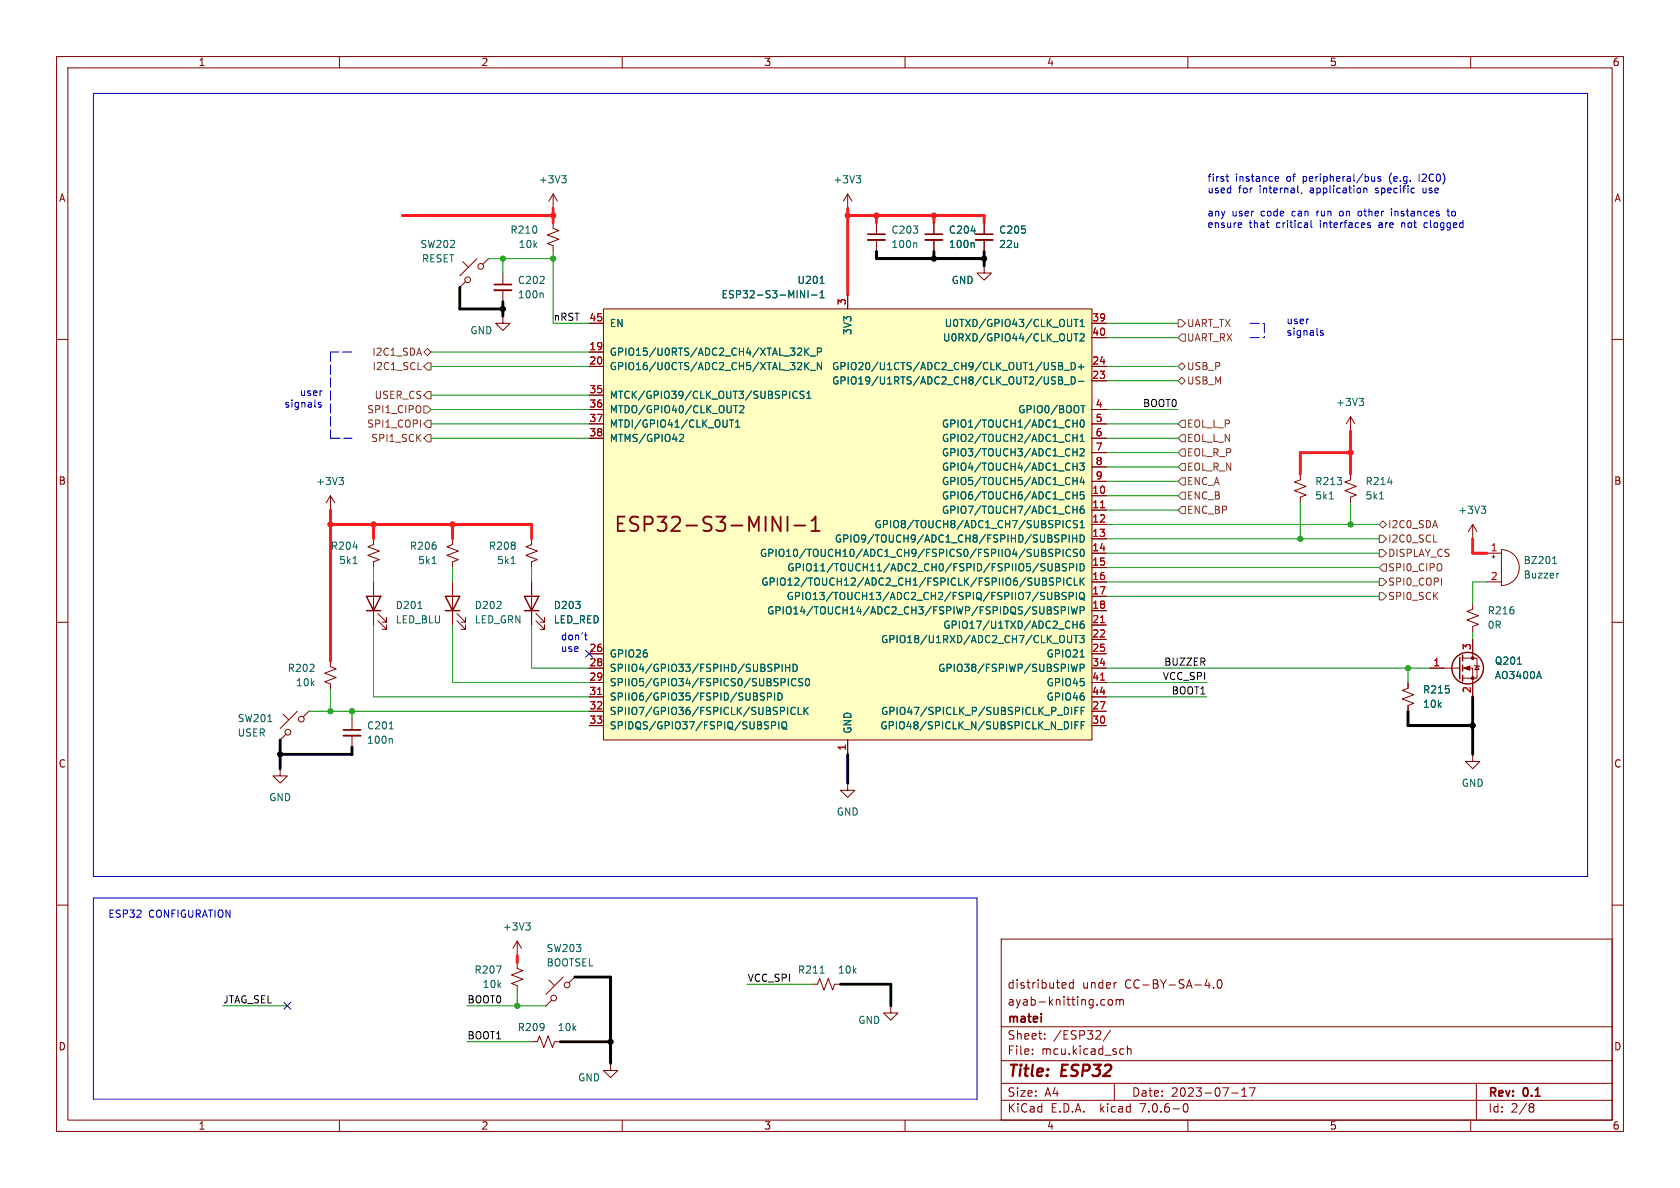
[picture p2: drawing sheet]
<svg xmlns="http://www.w3.org/2000/svg" width="297mm" height="210mm" viewBox="0 0 297 210" stroke-linecap="round" stroke-linejoin="round" font-family="sans-serif">
<g fill="none" stroke="#840000" stroke-width=".18">
<path d="M10 10h277v190h-277zM12 12h273v186h-273zM60 10v2M110 10v2M160 10v2M210 10v2M260 10v2M97.8 39.4v1l1 .4-2 .7 2 .8-2 .8 1 .3v1.1M97.8 34.3v2.5M97.8 34.3l-.8 1.3M97.8 34.3l.8 1.3M149.9 34.3l-.8 1.3"/>
<path d="M149.9 34.3v2.5M149.9 34.3l.7 1.3M154.9 39.4v2M165.1 39.4v2M174 39.4v2M10 60h2M81.3 50.8h.1M81.8 46.2l1 1M82.3 49.8l-1 1M84.3 45.7l-3 3.1M86.4 45.7l-1.1 1M86.4 45.7h.1"/>
<path d="M88.9 55.9v1.3h1.3l-1.3 1.2-1.3-1.2h1.3M88.9 48.3v2M88.9 51.3v2M104.1 57.2h2.6M106.7 54.6h86.3v76.2h-86.3zM149.9 52.1v2.5M154.9 42.4v2.1M165.1 42.4v2.1M174 47v1.3h1.3l-1.3 1.2-1.3-1.2h1.3M174 42.4v2.1M193 57.2h2.6M193 59.7h2.6"/>
<path d="M285 60h2M104.1 62.2h2.6M104.1 64.8h2.6M104.1 69.9h2.6M104.1 72.4h2.6M104.1 74.9h2.6M104.1 77.5h2.6M193 64.8h2.6M193 67.3h2.6M193 72.4h2.6M193 74.9h2.6M193 77.5h2.6"/>
<path d="M238.8 73.7l-.8 1.2M238.8 73.7v2.5M238.8 73.7l.7 1.2M58.4 87.6v2.6M58.4 87.6l.8 1.3M58.4 87.6l-.7 1.3M66 95.3v1l-1 .3 2.1 .8-2.1 .8 2.1 .7-1.1 .4v1M80 95.3v1l-1 .3 2 .8-2 .8 2 .7-1 .4v1M94 95.3v1l-1 .3 2 .8-2 .8 2 .7-1 .4v1M193 97.8h2.6M193 87.6h2.6M193 90.2h2.6"/>
<path d="M193 92.7h2.6M193 95.3h2.6M193 80h2.6M193 82.6h2.6M193 85.1h2.6M229.9 83.8v1l-1 .4 2 .8-2 .7 2 .8-1 .4v1M238.8 83.8v1l-1.1 .4 2.1 .8-2.1 .7 2.1 .8-1 .4v1M260.3 92.7v2.6M260.3 92.7l-.7 1.3M260.3 92.7l.8 1.3M262.9 97.8h2.5M263.8 98.4h.5"/>
<path d="M264 98.2v.5M265.4 97.2a3.2 3.2 0 0 1 3.2 3.1 3.2 3.2 0 0 1-3.2 3.2zM10 110h2M58.4 116.8v1.1l1 .3-2 .8 2 .8-2 .7 1 .4v1M66 102.9v7.6M66.8 109.7l1.5 1.6v-.8v.8h-.7M66.8 108.5l1.5 1.5v-.8v.8h-.7M80 102.9v7.6M80.8 109.7l1.5 1.6v-.8v.8h-.8M80.8 108.5l1.5 1.5v-.8v.8h-.8M94 102.9v7.6M94.7 109.7l1.6 1.6v-.8v.8h-.8"/>
<path d="M94.7 108.5l1.6 1.5v-.8v.8h-.8M104.1 118.1h2.6M104.1 115.6h2.6M193 118.1h2.6M193 102.9h2.6M193 100.3h2.6M193 105.4h2.6M193 108h2.6M193 110.5h2.6M193 113h2.6M193 115.6h2.6M252.7 118.1h5.4"/>
<path d="M258.6 118.1h1.7v5.1M258.6 116.3h2.5v3.6h-2.5M260.3 106.7v1l-1 .4 2.1 .7-2.1 .8 2.1 .8-1.1 .3v1.1M260.3 113v3.3M260.6 117.6l.1 .1h.8l.1 .2M261.1 117.7l.4 .7h-.8zM262.9 102.9h2.5M285 110h2M49.5 130.8h.1M49.5 135.9v1.3h1.3l-1.3 1.2-1.2-1.2h1.2M50 126.2l1.1 1.1M50.5 129.8l-1 1"/>
<path d="M52.6 125.7l-3.1 3.1M54.6 125.7l-1 1M54.6 125.7h.1M62.2 127v2M62.2 130v2.1M104.1 125.7h2.6M104.1 120.7h2.6M104.1 128.3h2.6M104.1 123.2h2.6M149.9 138.4v1.3h1.2l-1.2 1.3-1.3-1.3h1.3M149.9 130.8v2.6M193 125.7h2.6"/>
<path d="M193 120.7h2.6M193 128.3h2.6M193 123.2h2.6M248.9 120.7v1l-1 .3 2 .8-2 .8 2 .7-1 .4v1M260.3 133.4v1.2h1.3l-1.3 1.3-1.2-1.3h1.2M10 160h2M285 160h2M91.4 170.2v1l1.1 .4-2.1 .7 2.1 .8-2.1 .8 1 .3v1.1M91.4 166.4l-.7 1.2M91.4 166.4v2.5M91.4 166.4l.8 1.2M96.5 177.8h.1"/>
<path d="M97 173.2l1 1M97.5 176.8l-1 1M99.6 172.7l-3.1 3.1M101.6 172.7l-1 1M101.6 172.7h.1M143.5 174h1l.4-1 .8 2 .7-2 .8 2 .4-1h1M157.5 177.8v1.3h1.2l-1.2 1.2-1.3-1.2h1.3M177 166h108v32h-108zM188.2 173.7l.3 .4-.8 .1M188.4 174.6l-.2 .1M189.7 173.8l-.4-.1-.3 .3v.4l.2 .2h.5M189.7 173.2v1.5"/>
<path d="M194.9 176.7l.4 .1M195.3 177.6l-.4 .1M196 176.8l.2-.1 .4 .1 .1 .6-.2 .2-.3 .1-.2-.1zM197.2 173.7h.2M197.3 176.8l.4-.1 .3 .2M197.3 176.7v1M198 176.9l.2-.2 .3 .1 .1 .9M198 176.9v.8M213.4 173.1l-.4 1.1h1M213.7 173.7v1M214.5 174.6v.1M215.4 173.3l.1-.1a.81 .81 0 0 1 .6 .6 .81 .81 0 0 1-.3 .8l-.1 .1a.81 .81 0 0 1-.6-.6 .81 .81 0 0 1 .3-.8z"/>
<path d="M60 198v2M94 184.2h1l.4-1.1 .7 2.1 .8-2.1 .8 2.1 .3-1h1.1M107.9 188v1.2h1.3l-1.3 1.3-1.2-1.3h1.2M110 198v2M160 198v2M177 194.5h108M177 191.5h108M177 187.5h108M177 181.5h108M182.5 186.3v.1M182.5 185.5v.1M184.7 183.6v.1"/>
<path d="M184.7 182.8v.1M196.3 182.1l-1.3 2M197 191.5v3M198.2 185.4l.5 .1M198.7 186.3l-.5 .1M199.3 185.5l.2-.1 .4 .1 .1 .9M199.3 184.9v1.5M209.3 195.2l.2-.1a.81 .81 0 0 1 .6 .6 .81 .81 0 0 1-.3 .8l-.1 .1a.81 .81 0 0 1-.4-1.4zM210 198v2M217.7 193.2h1.2M219.5 193.8h.9M219.5 192.7l.5-.4v1.5"/>
<path d="M220.9 192.3h1l-.7 1.5M260 198v2M261 191.5v6.5M270.6 195.1h.3l.3 .3-.3 .3M270.6 195.7h.3M270.9 195.7l.2 .2 .1 .4-.3 .3h-.3"/>
<circle cx="82.7" cy="49.5" r=".51"/>
<circle cx="85" cy="47.1" r=".51"/>
<circle cx="50.9" cy="129.4" r=".51"/>
<circle cx="53.3" cy="127.1" r=".51"/>
<circle cx="97.9" cy="176.4" r=".51"/>
<circle cx="100.3" cy="174.1" r=".51"/>
</g>
<path d="M87.4 50.3h3M153.4 41.4h3.1M163.6 41.4h3M172.5 41.4h3M60.7 129h3.1M184.1 179.2v.1M184.1 179.7v1" fill="none" stroke="#840000" stroke-width=".3"/>
<g fill="none" stroke="#006464" stroke-width=".18">
<path d="M99.3 31.1h.8l-.4 .4M99.8 31.5l.3 .3v.3l-.3 .2M151.4 31.1h.8l-.5 .4M151.9 31.5l.3 .3v.3l-.3 .2M95.8 51.8l.2 .2v.7M141.5 51.4l.7 1.2v-1.2M142.9 51.4v1.2M143.5 52.2h.9M145 50.1h.7M145 52.6h.7M145 51.7l.3-.3v1.2M161.9 42.9l.2 .2v.7"/>
<path d="M171.7 40.8h.8M172 42.9l.2 .2v.7M189.9 56.5h.7M189.9 59h.7M190.2 56.5v1.2M190.2 59v1.3M191 59.1l.4-.1 .3 .4-.8 .9h.8M191 56.8l.3-.3v1.2M191 57.7h.7M120.3 76.8h.4l.2 .3-.8 .9h.8M129 74.2h.7M129.3 74.2v1.3"/>
<path d="M129.7 71.7h.7M130.1 71.7v1.3M130.1 75.5h.7M130.1 74.6l.3-.4v1.3M130.8 71.8l.5-.1 .2 .4-.8 .9h.8M140.9 69.3a.6 .6 0 0 0-.8 .4 .6 .6 0 0 0 .6 .7l.2-.1M142.1 69.2h-.4l-.2 .1v.3l.5 .3 .1 .3-.2 .2h-.5M142.3 61.5v1.3M142.3 64.1v1.2M142.4 62.1l.6 .7M142.4 64.6l.6 .7M142.6 70.4h.8"/>
<path d="M142.6 69.5l.4-.3v1.2M143 61.5l-.7 .8M143 64.1l-.7 .7M143.2 62.9h1M143.2 65.5h1M144.5 62.2l.6-.1 .1-.1v-.3l-.7-.2v1.3M145.2 64.1v1.2l-.7-1.2v1.2M186.4 66.6l.2 .1M186.5 67.4v.4M187.1 64.1h.5l.2 .2-.2 .4 .2 .1 .1 .3-.3 .2h-.5zM187.1 66.6h.5l.2 .3-.2 .3 .2 .1 .1 .3-.3 .3h-.5zM187.1 67.2h.5"/>
<path d="M187.1 64.7h.5M188.1 65.5h1M188.1 68h1M189.4 66.6a.64 .64 0 0 1 .7 .7 .64 .64 0 0 1-.7 .6zM189.4 64.1a.64 .64 0 0 1 .7 .6 .64 .64 0 0 1-.7 .6zM189.7 76.8v1.2M189.7 74.8h.7M189.7 77.4h.7M189.7 79.9h.7M190.4 74.2v1.3M190.4 76.8v1.2M190.4 79.3v1.3"/>
<path d="M190.7 67.4h.9M190.7 64.9h.9M191 79.4l.4-.1 .3 .4-.8 .9h.8M191 77.1l.3-.3v1.2M191 78h.7M191.1 71.7h.7M191.1 74.3l.2-.1a.68 .68 0 0 1 .4 .7 .68 .68 0 0 1-.4 .6 .84 .84 0 0 1-.2-1.2zM191.1 64.4v.9M191.4 71.7v1.3M240.3 70.4h.8l-.5 .5M240.8 70.9l.3 .3v.3l-.3 .2M59.9 84.4h.8l-.4 .5"/>
<path d="M60.5 84.9l.2 .2v.3l-.2 .3M62.4 99.6h.7M62.4 96.7h.8M76.4 99.6h.7M90.4 99.6h.7M186 99.6v1.1l-.1 .1-.4 .1M186.1 97.2l-.5-.1-.2 .2 .1 .3 .6 .3v.3l-.2 .2-.5-.1M186.6 99.6h.4l.3 .3-.3 .3 .3 .2v.3l-.2 .2h-.5zM186.7 97.8l.6-.1 .1-.2-.1-.3-.6-.1v1.3M187.8 95.2h.6l.1-.2-.1-.3-.6-.1v1.2M187.9 97.1v1.3M188.5 99.7l-.4-.1-.2 .2v.3l.5 .3 .1 .3-.2 .2-.5-.1"/>
<path d="M189 94.6v1.2M189.3 92.1a.6 .6 0 0 0-.9 .5 .6 .6 0 0 0 .6 .7l.3-.1M189.3 97.2a.6 .6 0 0 0-.9 .4 .6 .6 0 0 0 .6 .8l.3-.2M189.6 94.6v1.2M189.6 95.2h.8M189.7 87.5h.7M189.7 90.1h.7M189.7 82.5h.7M189.7 85h.7M190.4 94.6v1.2M190.4 99.6v1.3M190.4 81.9v1.2"/>
<path d="M190.4 84.4v1.3M190.4 86.9v1.3M190.4 89.5v1.2M190.5 92.1l-.5-.1-.3 .3 .2 .3 .5 .2v.4l-.2 .1-.5-.1M190.5 97.2l-.5-.1-.3 .2 .2 .3 .5 .3v.3l-.2 .2-.5-.1M190.9 81.9h.8l-.4 .4 .3 .2v.5l-.2 .1-.5-.1M191 99.6a.64 .64 0 0 1 .7 .7 .64 .64 0 0 1-.7 .6zM191 94.6a.64 .64 0 0 1 .7 .6 .64 .64 0 0 1-.7 .6zM191 93.3h.7M191 92.4l.3-.4v1.3M191.1 97.2l.2-.1a.68 .68 0 0 1 .4 .6 .68 .68 0 0 1-.4 .7 .84 .84 0 0 1-.2-1.2zM191.3 84.3l-.3 .9h.7"/>
<path d="M191.6 89.5h-.4a.86 .86 0 0 0 0 1.2l.4-.1 .1-.4-.3-.2h-.3l-.1 .2M191.6 84.8v.9M191.6 86.9h-.6v.6l.1-.1 .5 .1 .1 .2-.1 .4-.2 .1-.4-.1M235 88.2h.7M243.9 88.2h.7M245.3 85.2h.8M261.9 89.5h.7l-.4 .5M262.4 90l.2 .2v.3l-.2 .2M274.5 99.6h.7M274.6 98.7l.3-.3v1.2M73.9 107.6h.7M137 117.4h.5l.2 .3-.1 .3-.6 .1"/>
<path d="M138.3 117.4v1.3M138.9 117.4v1.3M138.9 118h.7M139.4 120v1.2M139.6 117.4v1.3M140.2 117.4a.64 .64 0 0 1 .7 .7 .64 .64 0 0 1-.7 .6zM185.5 102.5l.7 .6-.2 .3h-.5M185.9 104.7v1l-.2 .3M186.2 102.2h-.4l-.3 .2M186.5 104.7h.5l.2 .3-.2 .3 .2 .1 .1 .3-.3 .3h-.5zM186.5 105.3h.5M186.6 100.2h.4"/>
<path d="M186.8 102.8h.6l.1-.2-.1-.3-.6-.1v1.2M187.1 107.3h-.5l-.2 .2 .1 .3 .5 .2v.4l-.2 .1h-.4M187.6 107.9h.6l.2-.2-.1-.3-.7-.1v1.2M188.1 102.2v1.2M188.5 104.8l-.5-.1-.2 .3 .1 .3 .5 .2v.4l-.2 .1-.4-.1M188.7 112.3v1.1l.3 .2 .3-.1 .1-.1v-1.1M188.9 107.3v1.2M189 105.4l.6-.1 .1-.2v-.3l-.7-.1v1.3M189.1 100.3l.6-.1 .1-.1-.1-.3-.6-.2v1.3M189.4 102.3a.6 .6 0 0 0-.9 .4 .6 .6 0 0 0 .6 .7l.3-.1M189.4 107.3l.3 1.2 .2-.9 .3 .9 .3-1.2M189.7 109.8v1.3"/>
<path d="M189.7 110.4h.7M189.9 112.3h.7M189.9 102.2v1.2h.6M190.2 112.3v1.3M190.3 104.7v1.3M190.4 109.8v1.3M190.5 117.4l-.3 1.3-.3-.9-.2 .9M190.9 104.9l.2-.2a.43 .43 0 0 1 .6 .4v.5a.42 .42 0 0 1-.4 .4 .42 .42 0 0 1-.5-.4zM190.9 112.3h.8l-.4 .5 .3 .1v.6l-.2 .1-.5-.1M191 118.1l.6-.1 .1-.2-.1-.3-.6-.1v1.3M191 107.9h.6l.1-.2-.1-.3-.6-.1v1.2M191 102.2v1.2"/>
<path d="M191 116.1h.7M191.1 105.7l.6 .4M191.1 102.7l.6 .7M191.6 109.8l-.4 .1a.86 .86 0 0 0 0 1.2l.4-.2 .1-.4-.3-.2h-.3l-.1 .2M191.7 102.2l-.7 .7M268.3 117.4h.7M272.1 118.7l.4 1.3M275.6 101.3l-.3 .1M47.3 127.6h.8M68.8 128.9h.7M69.2 130.5l.2 .2v.7M134.6 123.1l.4 .1 .1 .3-.2 .3h-.3"/>
<path d="M134.6 122.5l.5 .1M135.7 123.2l.6-.1 .1-.2-.1-.3-.6-.1v1.3M136.4 128.2h.6l.1-.2v-.3l-.7-.1v1.2M136.9 122.5v1.3M137.6 122.5a.64 .64 0 0 1 .7 .6 .64 .64 0 0 1-.7 .7zM137.7 127.6v1.2M138.3 127.8l.2-.2a.43 .43 0 0 1 .6 .4v.4a.42 .42 0 0 1-.5 .5 .42 .42 0 0 1-.4-.5zM138.5 128.5l.4 .3M138.9 128.8l.2 .2M139.2 125v1.3M140.6 125.2a.6 .6 0 0 0-.9 .4 .6 .6 0 0 0 .6 .7l.3-.1M140.7 120.1a.6 .6 0 0 0-.8 .4 .6 .6 0 0 0 .6 .7l.2-.1"/>
<path d="M141.1 125v1.3h.6M141.9 120h-.5l-.2 .1v.3l.6 .3 .1 .3-.2 .2h-.5M142.1 125v1.3M142.3 125.6l.6 .7M142.5 120.1l.2-.1a.68 .68 0 0 1 .4 .6 .68 .68 0 0 1-.4 .6l-.2-.1-.1-.4zM142.9 125l-.8 .8M189.4 125v1.3M189.4 127.6v1.2M190 125.6h.5M190 128.2h.5M190.7 125h-.7v1.3M190.7 127.6h-.7v1.2"/>
<path d="M191.1 125.6h.5M191.1 128.2h.5M191.7 125h-.6v1.3M191.7 127.6h-.6v1.2M87.8 170.8h.8l-.5 1.2M93 163.1h.7l-.4 .5M93.5 163.6l.2 .3v.3l-.2 .2M145 172h.7"/>
</g>
<g fill="none" stroke="#840000" stroke-width=".25">
<path d="M64.8 105.4h2.5l-1.3 2.6zM64.8 108h2.5M78.7 105.4h2.6l-1.3 2.6zM78.7 108h2.6M92.7 105.4h2.5l-1.2 2.6zM92.7 108h2.5M258.1 116.2v3.8M258.6 115.8v1M258.6 117.6v1M258.6 119.4v1"/>
<circle cx="259.5" cy="118.1" r="2.79"/>
</g>
<g fill="#840000" stroke="#840000" stroke-width=".18">
<path d="M258.8 118.1l1-.4v.8z"/>
<circle cx="260.3" cy="119.9" r=".25"/>
<circle cx="260.3" cy="116.3" r=".25"/>
</g>
<path d="M87.4 51.3h3M153.4 42.4h3.1M163.6 42.4h3M172.5 42.4h3M60.7 130h3.1" fill="none" stroke="#840000" stroke-width=".33"/>
<path d="M106.7 54.6h86.3v76.2h-86.3z" fill="#ffffc2" stroke="#ffffc2" stroke-width=".18"/>
<path d="M136.6 91.3l1.4 2.6v-2.6M139.2 91.3v2.6M140.4 92.9h2M143.4 93.9h1.5M143.4 92.1l.8-.8v2.6" fill="none" stroke="#840000" stroke-width=".32"/>
<path d="M194.6 89.8h.7M194.6 110.1h.7M105.7 122.8h.7M194.6 120.2h.7" fill="none" stroke="#a90000" stroke-width=".18"/>
<g fill="none" stroke="#725600" stroke-width=".18">
<path d="M208.3 56.5h.6l.6 .7-.6 .6h-.6zM208.9 59.1h.6v1.2h-.6l-.6-.6zM73.9 65.3h.6M74.9 71.8h.7l.6 .6-.6 .6h-.7zM74.9 62.2l.7-.6 .6 .6-.6 .7zM75.6 64.1h.6v1.3h-.6l-.7-.6zM75.6 69.2h.6v1.3h-.6l-.7-.6zM75.6 74.3h.6v1.3h-.6l-.7-.7zM75.6 76.8h.6v1.3h-.6l-.7-.6zM208.3 67.3l.6-.6 .6 .6-.6 .6zM208.3 64.8l.6-.7 .6 .7-.6 .6zM208.9 76.8h.6v1.3h-.6l-.6-.6z"/>
<path d="M208.9 74.3h.6v1.3h-.6l-.6-.7zM208.9 79.4h.6v1.2h-.6l-.6-.6zM208.9 89.5h.6v1.3h-.6l-.6-.6zM208.9 81.9h.6v1.3h-.6l-.6-.6zM208.9 84.5h.6v1.2h-.6l-.6-.6zM208.9 87h.6v1.3h-.6l-.6-.7zM243.8 94.6h.7l.6 .7-.6 .6h-.7zM243.8 92.7l.7-.6 .6 .6-.6 .6zM243.8 97.2h.7l.6 .6-.6 .6h-.7zM244.5 99.7h.6v1.3h-.6l-.7-.7zM253.4 95.8h.6M243.8 104.8h.7l.6 .6-.6 .6h-.7z"/>
<path d="M243.8 102.2h.7l.6 .7-.6 .6h-.7z"/>
</g>
<g fill="none" stroke="#0000c2" stroke-width=".18">
<path d="M16.5 16.5h264.2v138.4h-264.2zM216.7 31.2h.5M216.9 30.8v1.1l.3 .1M219.1 39.4h.3l.1 .3-.6 .1M225.5 31.3l.4-.1 .1 .3-.6 .1M225.5 32h.5M229.5 34l.1 .1M230.2 34l-.2 .3M231.8 39v1l.2 .2M236.9 37.4l-.1 .2 .1 .5M240.5 37.3l-.3 .1-.1 .2v.5l.4 .1M241.1 33.2v.9"/>
<path d="M241.1 33.4l.2-.2 .3 .1v.8M241.8 39.7l.4 .2 .1 .1-.2 .2h-.3M241.8 39.4h.4M242.5 31.2v.8h.4l.1-.1M243 31.2v.8M244.1 31.3l-.3-.1-.2 .2v.2l.5 .1v.3h-.5M246 36.9v.1M246 37.3v.9M247.8 39.4v.8M248 39.4l-.2 .1M250.9 30.8v1.2M251.6 33.2v.7l.1 .2"/>
<path d="M252.2 39.4h-.3l-.2 .2 .1 .5 .4 .1M255.8 37.3h.5M256 36.9v1.1l.3 .2M219.4 40.2h-.3M233.9 58.5l-.3-.1-.2 .2 .1 .2 .4 .1v.3h-.5M56.7 71.2l-.3-.1-.1 .2v.2l.4 .1v.3h-.4M103.3 112.3h.5M103.5 111.8v1.1l.3 .2M16.5 158.8h156.2v35.5h-156.2z"/>
</g>
<path d="M221 59.7h2.5M221 57.2h2.5M223.5 57.2v2.5M58.4 77.5h3.8M58.4 62.2v15.3M62.2 62.2h-3.8" fill="none" stroke="#0000c2" stroke-width=".18" stroke-dasharray="1.7 .6"/>
<g fill="none" stroke="#009600" stroke-width=".18">
<path d="M86.4 45.7h11.4M88.9 45.7v2.6M97.8 44.5v12.7h6.3M195.6 57.2h12.7M195.6 59.7h12.7M76.2 64.8h27.9M76.2 74.9h27.9M76.2 72.4h27.9M76.2 77.5h27.9M76.2 69.9h27.9M76.2 62.2h27.9M195.6 64.8h12.7"/>
<path d="M195.6 74.9h12.7M195.6 72.4h12.7M195.6 77.5h12.7M195.6 67.3h12.7M195.6 90.2h12.7M195.6 80h12.7M195.6 85.1h12.7M195.6 95.3h48.2M195.6 97.8h48.2M195.6 92.7h48.2M195.6 82.6h12.7M195.6 87.6h12.7"/>
<path d="M229.9 88.9v6.4M238.8 88.9v3.8M66 110.5v12.7h38.1M66 100.3v2.6M80 110.5v10.2h24.1M80 100.3v2.6M94 110.5v7.6h10.1M94 100.3v2.6M195.6 118.1h57.1M195.6 102.9h48.2M195.6 100.3h48.2M195.6 105.4h48.2"/>
<path d="M248.9 118.1v2.6M260.3 111.8v1.2M262.9 102.9h-2.6v3.8M54.6 125.7h49.5M58.4 121.9v3.8M62.2 125.7v1.3M195.6 120.7h17.8M195.6 123.2h17.8M39.4 177.8h11.4M82.5 177.8h14M91.4 175.3v2.5M132.1 174h11.4"/>
<path d="M82.5 184.2h11.5"/>
</g>
<g fill="none" stroke="#000" stroke-width=".51">
<path d="M81.3 50.8v3.8h7.6M88.9 53.3v2.6M154.9 44.5v1.2h19.1M165.1 44.5v1.2M174 44.5v2.5M49.5 130.8v5.1M62.2 132.1v1.3h-12.7M149.9 133.4v5M248.9 125.7v2.6h11.4M260.3 123.2v10.2M101.6 172.7h6.3v15.3M148.6 174h8.9v3.8"/>
<path d="M99.1 184.2h8.8"/>
</g>
<g fill="none" stroke="#ff1a1e" stroke-width=".51">
<path d="M71.1 38.1h26.7M97.8 36.8v2.6M149.9 38.1h24.1v1.3M149.9 36.8v15.3M154.9 38.1v1.3M165.1 38.1v1.3M238.8 76.2v7.6M58.4 92.7h35.6v2.6M58.4 90.2v26.6M66 92.7v2.6M80 92.7v2.6M238.8 80h-8.9v3.8"/>
<path d="M260.3 95.3v2.5h2.6M91.4 168.9v1.3"/>
</g>
<path d="M103.5 115l1.2 1.2M104.7 115l-1.2 1.2M50.2 177.2l1.2 1.2M51.4 177.2l-1.2 1.2" fill="none" stroke="#000084" stroke-width=".18"/>
<g fill="#000" stroke="#000" stroke-width=".18">
<circle cx="88.9" cy="54.6" r=".46"/>
<circle cx="165.1" cy="45.7" r=".46"/>
<circle cx="174" cy="45.7" r=".46"/>
<circle cx="49.5" cy="133.4" r=".46"/>
<circle cx="260.3" cy="128.3" r=".46"/>
<circle cx="107.9" cy="184.2" r=".46"/>
</g>
<g fill="#ff1a1e" stroke="#ff1a1e" stroke-width=".18">
<circle cx="149.9" cy="38.1" r=".46"/>
<circle cx="154.9" cy="38.1" r=".46"/>
<circle cx="165.1" cy="38.1" r=".46"/>
<circle cx="238.8" cy="80" r=".46"/>
<circle cx="97.8" cy="38.1" r=".46"/>
<circle cx="58.4" cy="92.7" r=".46"/>
<circle cx="66" cy="92.7" r=".46"/>
<circle cx="80" cy="92.7" r=".46"/>
</g>
<g fill="#009600" stroke="#009600" stroke-width=".18">
<circle cx="248.9" cy="118.1" r=".46"/>
<circle cx="229.9" cy="95.3" r=".46"/>
<circle cx="238.8" cy="92.7" r=".46"/>
<circle cx="97.8" cy="45.7" r=".46"/>
<circle cx="88.9" cy="45.7" r=".46"/>
<circle cx="62.2" cy="125.7" r=".46"/>
<circle cx="58.4" cy="125.7" r=".46"/>
<circle cx="91.4" cy="177.8" r=".46"/>
</g>
<text font-size="3.5" fill="#840000" x="108.4" y="94.5">ESP32-S3-MINI-1</text>
<g font-size="2.8" fill="#840000">
<text x="178" y="190.9">Title:</text>
<text x="187.7" y="190.9">ESP32</text>
</g>
<g font-size="2.1" fill="#840000">
<text x="178" y="178">ayab-knitting.com</text>
<text x="178" y="175">distributed</text>
<text x="191.3" y="175">under</text>
<text x="198.9" y="175">CC-BY-SA-4.0</text>
<text x="178" y="184">Sheet:</text>
<text x="178" y="181.2">matei</text>
<text x="186.2" y="184">/ESP32/</text>
<text x="178" y="186.7">File:</text>
<text x="184.1" y="186.7">mcu.kicad_sch</text>
<text x="178" y="196.9">KiCad</text>
<text x="178" y="194.1">Size:</text>
<text x="184.7" y="194.1">A4</text>
<text x="185.7" y="196.9">E.D.A.</text>
<text x="194.6" y="196.9">kicad</text>
<text x="200" y="194.1">Date:</text>
<text x="201.8" y="196.9">7.0.6-0</text>
<text x="207" y="194.1">2023-07-17</text>
<text x="263" y="194.3">Rev:</text>
<text x="263" y="196.9">Id:</text>
<text x="267.1" y="196.9">2/8</text>
<text x="269.4" y="194.3">0.1</text>
</g>
<g font-size="1.8" fill="#840000">
<text x="35" y="11.9">1</text>
<text x="85" y="11.9">2</text>
<text x="135" y="11.9">3</text>
<text x="185" y="11.9">4</text>
<text x="235" y="11.9">5</text>
<text x="285" y="11.9">6</text>
<text x="10.3" y="35.9">A</text>
<text x="285.3" y="35.9">A</text>
<text x="10.3" y="85.9">B</text>
<text x="285.3" y="85.9">B</text>
<text x="10.3" y="135.9">C</text>
<text x="285.3" y="135.9">C</text>
<text x="10.3" y="185.9">D</text>
<text x="285.3" y="185.9">D</text>
<text x="35" y="199.9">1</text>
<text x="85" y="199.9">2</text>
<text x="135" y="199.9">3</text>
<text x="185" y="199.9">4</text>
<text x="235" y="199.9">5</text>
<text x="285" y="199.9">6</text>
</g>
<g font-size="1.8" fill="#006464">
<text x="95.1" y="32.6">+3V3</text>
<text x="147.2" y="32.6">+3V3</text>
<text x="90.1" y="41.5">R210</text>
<text x="157.5" y="41.5">C203</text>
<text x="167.6" y="41.5">C204</text>
<text x="176.5" y="41.5">C205</text>
<text x="74.2" y="44">SW202</text>
<text x="74.5" y="46.6">RESET</text>
<text x="91.6" y="44">10k</text>
<text x="157.5" y="44">100n</text>
<text x="167.6" y="44">100n</text>
<text x="176.5" y="44">22u</text>
<text x="91.4" y="50.4">C202</text>
<text x="91.4" y="52.9">100n</text>
<text x="127.5" y="52.9">ESP32-S3-MINI-1</text>
<text x="140.9" y="50.4">U201</text>
<text x="168.1" y="50.4">GND</text>
<text x="83.1" y="59.3">GND</text>
<text x="107.7" y="58">EN</text>
<text x="150.7" y="59.3" transform="rotate(-90 150.7 59.3)">3V3</text>
<text x="166.9" y="58">U0TXD/GPIO43/CLK_OUT1</text>
<text x="107.7" y="63.1">GPIO15/U0RTS/ADC2_CH4/XTAL_32K_P</text>
<text x="107.7" y="65.6">GPIO16/U0CTS/ADC2_CH5/XTAL_32K_N</text>
<text x="147" y="65.6">GPIO20/U1CTS/ADC2_CH9/CLK_OUT1/USB_D+</text>
<text x="166.6" y="60.6">U0RXD/GPIO44/CLK_OUT2</text>
<text x="107.7" y="70.7">MTCK/GPIO39/CLK_OUT3/SUBSPICS1</text>
<text x="147" y="68.2">GPIO19/U1RTS/ADC2_CH8/CLK_OUT2/USB_D-</text>
<text x="236.1" y="72">+3V3</text>
<text x="107.7" y="73.3">MTDO/GPIO40/CLK_OUT2</text>
<text x="107.7" y="75.8">MTDI/GPIO41/CLK_OUT1</text>
<text x="166.4" y="75.8">GPIO1/TOUCH1/ADC1_CH0</text>
<text x="179.9" y="73.3">GPIO0/BOOT</text>
<text x="107.7" y="78.3">MTMS/GPIO42</text>
<text x="166.4" y="78.3">GPIO2/TOUCH2/ADC1_CH1</text>
<text x="166.4" y="80.9">GPIO3/TOUCH3/ADC1_CH2</text>
<text x="166.4" y="83.4">GPIO4/TOUCH4/ADC1_CH3</text>
<text x="55.8" y="86">+3V3</text>
<text x="166.4" y="88.5">GPIO6/TOUCH6/ADC1_CH5</text>
<text x="166.4" y="86">GPIO5/TOUCH5/ADC1_CH4</text>
<text x="232.4" y="86">R213</text>
<text x="232.4" y="88.5">5k1</text>
<text x="241.3" y="86">R214</text>
<text x="241.3" y="88.5">5k1</text>
<text x="154.5" y="93.6">GPIO8/TOUCH8/ADC1_CH7/SUBSPICS1</text>
<text x="166.4" y="91">GPIO7/TOUCH7/ADC1_CH6</text>
<text x="257.7" y="91">+3V3</text>
<text x="58.4" y="97.4">R204</text>
<text x="59.8" y="99.9">5k1</text>
<text x="72.4" y="97.4">R206</text>
<text x="73.8" y="99.9">5k1</text>
<text x="86.3" y="97.4">R208</text>
<text x="87.8" y="99.9">5k1</text>
<text x="134.2" y="98.7">GPIO10/TOUCH10/ADC1_CH9/FSPICS0/FSPIIO4/SUBSPICS0</text>
<text x="139.1" y="101.2">GPIO11/TOUCH11/ADC2_CH0/FSPID/FSPIIO5/SUBSPID</text>
<text x="147.5" y="96.1">GPIO9/TOUCH9/ADC1_CH8/FSPIHD/SUBSPIHD</text>
<text x="269.3" y="99.9">BZ201</text>
<text x="69.9" y="107.9">D201</text>
<text x="83.8" y="107.9">D202</text>
<text x="97.8" y="107.9">D203</text>
<text x="134.5" y="103.7">GPIO12/TOUCH12/ADC2_CH1/FSPICLK/FSPIIO6/SUBSPICLK</text>
<text x="139" y="106.3">GPIO13/TOUCH13/ADC2_CH2/FSPIQ/FSPIIO7/SUBSPIQ</text>
<text x="269.3" y="102.5">Buzzer</text>
<text x="69.9" y="110.4">LED_BLU</text>
<text x="83.8" y="110.4">LED_GRN</text>
<text x="97.8" y="110.4">LED_RED</text>
<text x="135.5" y="108.8">GPIO14/TOUCH14/ADC2_CH3/FSPIWP/FSPIDQS/SUBSPIWP</text>
<text x="155.7" y="113.9">GPIO18/U1RXD/ADC2_CH7/CLK_OUT3</text>
<text x="166.7" y="111.4">GPIO17/U1TXD/ADC2_CH6</text>
<text x="262.9" y="108.8">R216</text>
<text x="262.9" y="111.4">0R</text>
<text x="50.8" y="119">R202</text>
<text x="107.7" y="116.4">GPIO26</text>
<text x="107.7" y="119">SPIIO4/GPIO33/FSPIHD/SUBSPIHD</text>
<text x="165.8" y="119">GPIO38/FSPIWP/SUBSPIWP</text>
<text x="184.9" y="116.4">GPIO21</text>
<text x="264.2" y="117.7">Q201</text>
<text x="52.2" y="121.5">10k</text>
<text x="107.7" y="121.5">SPIIO5/GPIO34/FSPICS0/SUBSPICS0</text>
<text x="107.7" y="124.1">SPIIO6/GPIO35/FSPID/SUBSPID</text>
<text x="184.9" y="121.5">GPIO45</text>
<text x="184.9" y="124.1">GPIO46</text>
<text x="251.5" y="122.8">R215</text>
<text x="251.5" y="125.3">10k</text>
<text x="264.2" y="120.2">AO3400A</text>
<text x="41.9" y="127.9">SW201</text>
<text x="41.9" y="130.4">USER</text>
<text x="64.8" y="129.1">C201</text>
<text x="64.8" y="131.7">100n</text>
<text x="107.7" y="126.6">SPIIO7/GPIO36/FSPICLK/SUBSPICLK</text>
<text x="107.7" y="129.1">SPIDQS/GPIO37/FSPIQ/SUBSPIQ</text>
<text x="150.7" y="129.8" transform="rotate(-90 150.7 129.8)">GND</text>
<text x="155.5" y="129.1">GPIO48/SPICLK_N/SUBSPICLK_N_DIFF</text>
<text x="155.7" y="126.6">GPIO47/SPICLK_P/SUBSPICLK_P_DIFF</text>
<text x="47.5" y="141.8">GND</text>
<text x="258.3" y="139.3">GND</text>
<text x="147.8" y="144.4">GND</text>
<text x="88.8" y="164.7">+3V3</text>
<text x="83.8" y="172.3">R207</text>
<text x="96.5" y="168.5">SW203</text>
<text x="96.5" y="171">BOOTSEL</text>
<text x="141" y="172.3">R211</text>
<text x="148" y="172.3">10k</text>
<text x="85.2" y="174.9">10k</text>
<text x="91.4" y="182.5">R209</text>
<text x="98.5" y="182.5">10k</text>
<text x="151.6" y="181.2">GND</text>
<text x="102.1" y="191.4">GND</text>
</g>
<g font-size="1.8" fill="#0000c2">
<text x="213.4" y="32.2">first</text>
<text x="213.4" y="34.3">used</text>
<text x="218.4" y="32.2">instance</text>
<text x="218.9" y="34.3">for</text>
<text x="222.8" y="34.3">internal,</text>
<text x="227.6" y="32.2">of</text>
<text x="230.6" y="32.2">peripheral/bus</text>
<text x="231.9" y="34.3">application</text>
<text x="243.6" y="34.3">specific</text>
<text x="246" y="32.2">(e.g.</text>
<text x="251.5" y="32.2">I2C0)</text>
<text x="252.2" y="34.3">use</text>
<text x="213.4" y="38.3">any</text>
<text x="213.4" y="40.4">ensure</text>
<text x="217.8" y="38.3">user</text>
<text x="220.8" y="40.4">that</text>
<text x="223" y="38.3">code</text>
<text x="225.7" y="40.4">critical</text>
<text x="228.7" y="38.3">can</text>
<text x="233.2" y="38.3">run</text>
<text x="233.6" y="40.4">interfaces</text>
<text x="237.5" y="38.3">on</text>
<text x="240.9" y="38.3">other</text>
<text x="244.2" y="40.4">are</text>
<text x="247" y="38.3">instances</text>
<text x="248.4" y="40.4">not</text>
<text x="252.6" y="40.4">clogged</text>
<text x="257.2" y="38.3">to</text>
<text x="227.3" y="57.4">user</text>
<text x="227.3" y="59.4">signals</text>
<text x="52.9" y="70.1">user</text>
<text x="50.2" y="72.1">signals</text>
<text x="99.1" y="113.3">don't</text>
<text x="99.1" y="115.3">use</text>
<text x="19" y="162.3">ESP32</text>
<text x="26.3" y="162.3">CONFIGURATION</text>
</g>
<g font-size="1.8" fill="#0f0f0f">
<text x="97.8" y="56.8">nRST</text>
<text x="202" y="72">BOOT0</text>
<text x="205.7" y="117.8">BUZZER</text>
<text x="205.5" y="120.3">VCC_SPI</text>
<text x="207" y="122.8">BOOT1</text>
<text x="132.1" y="173.6">VCC_SPI</text>
<text x="39.4" y="177.5">JTAG_SEL</text>
<text x="82.5" y="177.5">BOOT0</text>
<text x="82.5" y="183.8">BOOT1</text>
</g>
<g font-size="1.8" fill="#a90000">
<text x="104.1" y="56.9">45</text>
<text x="149.6" y="54" transform="rotate(-90 149.6 54)">3</text>
<text x="193" y="56.9">39</text>
<text x="193" y="59.4">40</text>
<text x="104.1" y="62">19</text>
<text x="104.1" y="64.5">20</text>
<text x="193" y="64.5">24</text>
<text x="104.1" y="69.6">35</text>
<text x="193" y="67.1">23</text>
<text x="104.1" y="72.1">36</text>
<text x="104.1" y="74.7">37</text>
<text x="104.1" y="77.2">38</text>
<text x="193.6" y="72.1">4</text>
<text x="193.6" y="74.7">5</text>
<text x="193.6" y="77.2">6</text>
<text x="193.6" y="79.8">7</text>
<text x="193.6" y="82.3">8</text>
<text x="193" y="87.4">10</text>
<text x="193" y="89.9">11</text>
<text x="193.6" y="84.8">9</text>
<text x="193" y="92.5">12</text>
<text x="193" y="95">13</text>
<text x="193" y="97.5">14</text>
<text x="193" y="100.1">15</text>
<text x="263.5" y="97.5">1</text>
<text x="193" y="102.6">16</text>
<text x="193" y="105.2">17</text>
<text x="193" y="107.7">18</text>
<text x="263.5" y="102.6">2</text>
<text x="193" y="110.2">21</text>
<text x="193" y="112.8">22</text>
<text x="104.1" y="115.3">26</text>
<text x="104.1" y="117.9">28</text>
<text x="193" y="115.3">25</text>
<text x="193" y="117.9">34</text>
<text x="253.3" y="117.9">1</text>
<text x="260.1" y="115" transform="rotate(-90 260.1 115)">3</text>
<text x="104.1" y="120.4">29</text>
<text x="104.1" y="122.9">31</text>
<text x="104.1" y="125.5">32</text>
<text x="193" y="125.5">27</text>
<text x="193" y="120.4">41</text>
<text x="193" y="122.9">44</text>
<text x="260.1" y="122.6" transform="rotate(-90 260.1 122.6)">2</text>
<text x="104.1" y="128">33</text>
<text x="193" y="128">30</text>
<text x="149.6" y="132.8" transform="rotate(-90 149.6 132.8)">1</text>
</g>
<g font-size="1.8" fill="#725600">
<text x="209.7" y="58">UART_TX</text>
<text x="65.7" y="63.1">I2C1_SDA</text>
<text x="65.8" y="65.6">I2C1_SCL</text>
<text x="209.7" y="60.6">UART_RX</text>
<text x="209.7" y="65.6">USB_P</text>
<text x="66.1" y="70.7">USER_CS</text>
<text x="209.7" y="68.2">USB_M</text>
<text x="64.8" y="73.3">SPI1_CIPO</text>
<text x="64.8" y="75.8">SPI1_COPI</text>
<text x="209.7" y="75.8">EOL_L_P</text>
<text x="65.5" y="78.3">SPI1_SCK</text>
<text x="209.7" y="78.3">EOL_L_N</text>
<text x="209.7" y="80.9">EOL_R_P</text>
<text x="209.7" y="83.4">EOL_R_N</text>
<text x="209.7" y="86">ENC_A</text>
<text x="209.7" y="88.5">ENC_B</text>
<text x="209.7" y="91">ENC_BP</text>
<text x="245.3" y="93.6">I2C0_SDA</text>
<text x="245.3" y="96.1">I2C0_SCL</text>
<text x="245.3" y="101.2">SPI0_CIPO</text>
<text x="245.3" y="98.7">DISPLAY_CS</text>
<text x="245.3" y="106.3">SPI0_SCK</text>
<text x="245.3" y="103.7">SPI0_COPI</text>
</g>
</svg>
